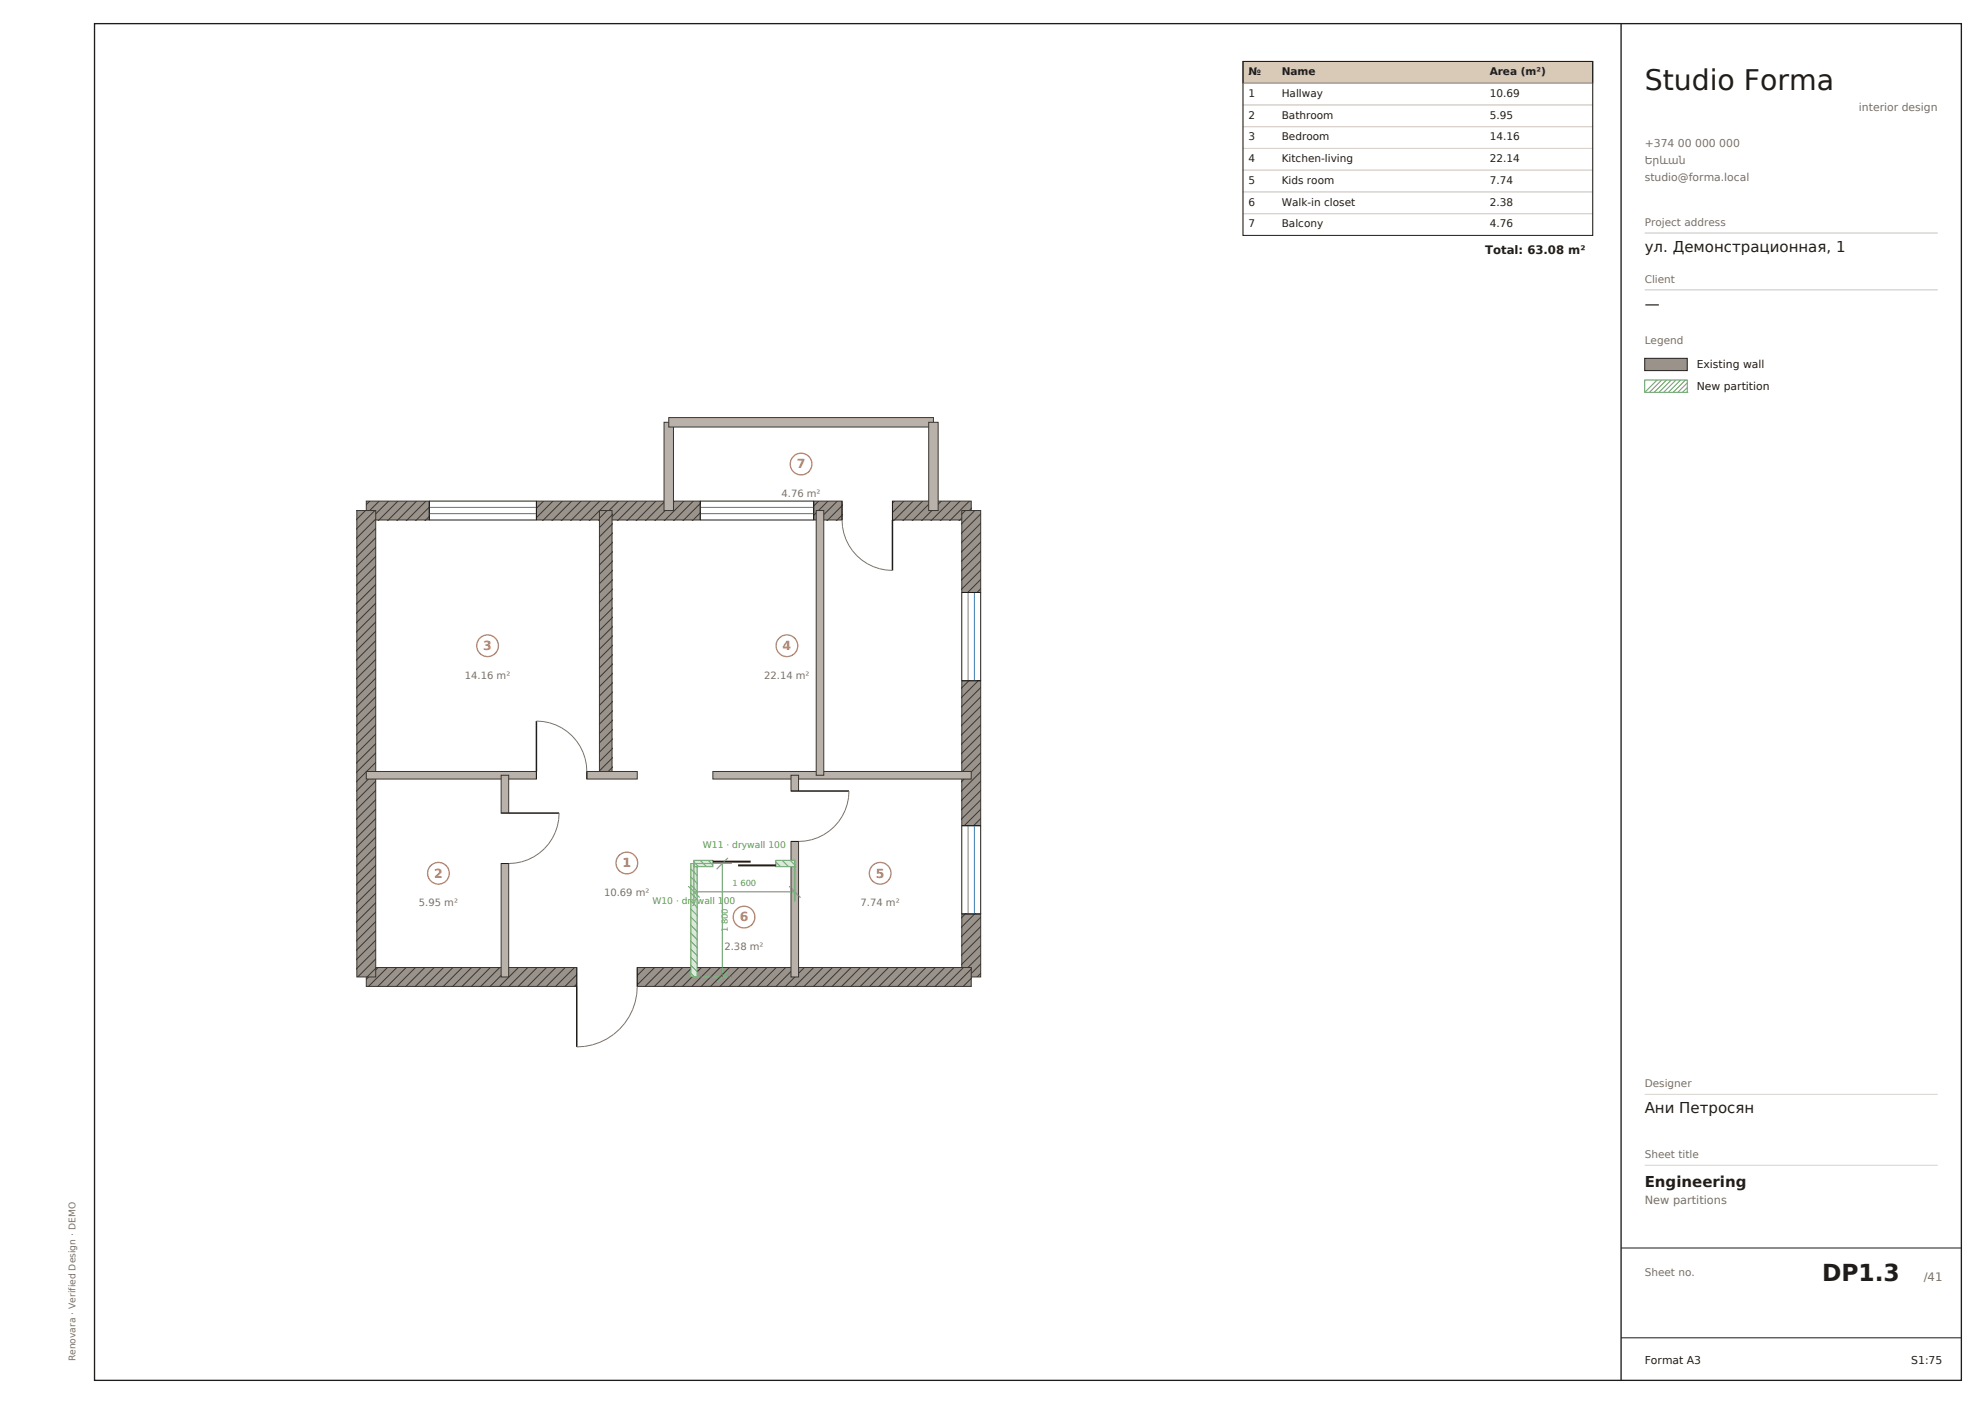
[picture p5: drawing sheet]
<svg xmlns="http://www.w3.org/2000/svg" width="420mm" height="297mm" viewBox="0 0 420 297" stroke-linecap="round" stroke-linejoin="round" font-family="sans-serif">
<path d="M77.5 106h13.3v4h-13.3z" fill-rule="evenodd" fill="#9a938c" stroke="#3b3631" stroke-width=".21"/>
<path d="M78.3 106l-.9 .8M80.3 106l-2.9 2.8M82.3 106l-4.1 4.1M84.2 106l-4.1 4.1M86.2 106l-4.1 4.1M88.2 106l-4.1 4.1M90.2 106l-4.1 4.1M90.9 109.2l-.9 .9M90.9 107.2l-2.8 2.9" fill="none" stroke="#3b3631" stroke-width=".21"/>
<path d="M113.5 106h34.7v4h-34.7z" fill-rule="evenodd" fill="#9a938c" stroke="#3b3631" stroke-width=".21"/>
<g fill="none" stroke="#3b3631" stroke-width=".21">
<path d="M115.1 106l-1.6 1.6M117 106l-3.5 3.5M119 106l-4.1 4.1M121 106l-4.1 4.1M123 106l-4.1 4.1M125 106l-4.1 4.1M126.9 106l-4.1 4.1M128.9 106l-4.1 4.1M130.9 106l-4.1 4.1M132.9 106l-4.1 4.1M134.9 106l-4.1 4.1M136.8 106l-4.1 4.1"/>
<path d="M138.8 106l-4.1 4.1M140.8 106l-4.1 4.1M142.8 106l-4.1 4.1M144.8 106l-4.1 4.1M146.7 106l-4.1 4.1M148.2 108.4l-1.6 1.7M148.2 106.5l-3.6 3.6"/>
</g>
<path d="M172.2 106h6v4h-6z" fill-rule="evenodd" fill="#9a938c" stroke="#3b3631" stroke-width=".21"/>
<path d="M173.3 106l-1.2 1.1M175.2 106l-3.1 3.1M177.2 106l-4.1 4.1M178.2 108.9l-1.1 1.2M178.2 106.9l-3.1 3.2" fill="none" stroke="#3b3631" stroke-width=".21"/>
<path d="M188.8 106h16.7v4h-16.7z" fill-rule="evenodd" fill="#9a938c" stroke="#3b3631" stroke-width=".21"/>
<path d="M189.3 106l-.5 .5M191.3 106l-2.5 2.5M193.3 106l-4.1 4.1M195.3 106l-4.1 4.1M197.2 106l-4.1 4.1M199.2 106l-4.1 4.1M201.2 106l-4.1 4.1M203.2 106l-4.1 4.1M205.2 106l-4.1 4.1M205.6 109.5l-.6 .6M205.6 107.5l-2.6 2.6" fill="none" stroke="#3b3631" stroke-width=".21"/>
<path d="M203.5 108h4v17.3h-4z" fill-rule="evenodd" fill="#9a938c" stroke="#3b3631" stroke-width=".21"/>
<path d="M204.3 108l-.8 .8M206.3 108l-2.8 2.8M207.6 118.6l-4.1 4.1M207.6 116.6l-4.1 4.1M207.6 114.6l-4.1 4.1M207.6 112.6l-4.1 4.1M207.6 110.7l-4.1 4.1M207.6 108.7l-4.1 4.1M207.6 124.5l-.9 .9M207.6 122.5l-2.9 2.9M207.6 120.6l-4.1 4.1" fill="none" stroke="#3b3631" stroke-width=".21"/>
<path d="M203.5 144h4v30.7h-4z" fill-rule="evenodd" fill="#9a938c" stroke="#3b3631" stroke-width=".21"/>
<g fill="none" stroke="#3b3631" stroke-width=".21">
<path d="M205 143.9l-1.5 1.6M207 143.9l-3.5 3.6M207.6 159.3l-4.1 4.1M207.6 157.3l-4.1 4.1M207.6 155.3l-4.1 4.1M207.6 153.3l-4.1 4.1M207.6 151.3l-4.1 4.1M207.6 149.4l-4.1 4.1M207.6 147.4l-4.1 4.1M207.6 145.4l-4.1 4.1M207.6 173.1l-1.6 1.6M207.6 171.1l-3.6 3.6"/>
<path d="M207.6 169.2l-4.1 4.1M207.6 167.2l-4.1 4.1M207.6 165.2l-4.1 4.1M207.6 163.2l-4.1 4.1M207.6 161.2l-4.1 4.1"/>
</g>
<path d="M203.5 193.3h4v13.4h-4z" fill-rule="evenodd" fill="#9a938c" stroke="#3b3631" stroke-width=".21"/>
<path d="M204.3 193.3l-.8 .8M206.3 193.3l-2.8 2.8M207.6 199.9l-4.1 4.1M207.6 197.9l-4.1 4.2M207.6 196l-4.1 4.1M207.6 194l-4.1 4.1M207.6 205.9l-.9 .8M207.6 203.9l-2.9 2.8M207.6 201.9l-4.1 4.1" fill="none" stroke="#3b3631" stroke-width=".21"/>
<path d="M134.8 204.7h70.7v4h-70.7z" fill-rule="evenodd" fill="#9a938c" stroke="#3b3631" stroke-width=".21"/>
<g fill="none" stroke="#3b3631" stroke-width=".21">
<path d="M136.6 204.6l-1.8 1.8M138.6 204.6l-3.8 3.8M140.5 204.6l-4.1 4.1M142.5 204.6l-4.1 4.1M144.5 204.6l-4.1 4.1M146.5 204.6l-4.1 4.1M148.5 204.6l-4.1 4.1M150.4 204.6l-4.1 4.1M152.4 204.6l-4.1 4.1M154.4 204.6l-4.1 4.1M156.4 204.6l-4.1 4.1M158.4 204.6l-4.1 4.1"/>
<path d="M160.3 204.6l-4.1 4.1M162.3 204.6l-4.1 4.1M164.3 204.6l-4.1 4.1M166.3 204.6l-4.1 4.1M168.3 204.6l-4.1 4.1M170.2 204.6l-4.1 4.1M172.2 204.6l-4.1 4.1M174.2 204.6l-4.1 4.1M176.2 204.6l-4.1 4.1M178.2 204.6l-4.1 4.1M180.1 204.6l-4.1 4.1M182.1 204.6l-4.1 4.1"/>
<path d="M184.1 204.6l-4.1 4.1M186.1 204.6l-4.1 4.1M188.1 204.6l-4.1 4.1M190 204.6l-4.1 4.1M192 204.6l-4.1 4.1M194 204.6l-4.1 4.1M196 204.6l-4.1 4.1M198 204.6l-4.1 4.1M199.9 204.6l-4.1 4.1M201.9 204.6l-4.1 4.1M203.9 204.6l-4.1 4.1M205.6 206.9l-1.8 1.8"/>
<path d="M205.6 204.9l-3.8 3.8"/>
</g>
<path d="M77.5 204.7h44.5v4h-44.5z" fill-rule="evenodd" fill="#9a938c" stroke="#3b3631" stroke-width=".21"/>
<g fill="none" stroke="#3b3631" stroke-width=".21">
<path d="M78.1 204.6l-.7 .6M80 204.6l-2.6 2.6M82 204.6l-4.1 4.1M84 204.6l-4.1 4.1M86 204.6l-4.1 4.1M88 204.6l-4.1 4.1M89.9 204.6l-4.1 4.1M91.9 204.6l-4.1 4.1M93.9 204.6l-4.1 4.1M95.9 204.6l-4.1 4.1M97.9 204.6l-4.1 4.1M99.8 204.6l-4.1 4.1"/>
<path d="M101.8 204.6l-4.1 4.1M103.8 204.6l-4.1 4.1M105.8 204.6l-4.1 4.1M107.8 204.6l-4.1 4.1M109.7 204.6l-4.1 4.1M111.7 204.6l-4.1 4.1M113.7 204.6l-4.1 4.1M115.7 204.6l-4.1 4.1M117.7 204.6l-4.1 4.1M119.6 204.6l-4.1 4.1M121.6 204.6l-4.1 4.1M122.1 208.1l-.6 .6"/>
<path d="M122.1 206.1l-2.6 2.6"/>
</g>
<path d="M75.5 108h4v98.7h-4z" fill-rule="evenodd" fill="#9a938c" stroke="#3b3631" stroke-width=".21"/>
<g fill="none" stroke="#3b3631" stroke-width=".21">
<path d="M77.4 108l-2 1.9M79.4 108l-4 3.9M79.5 119.6l-4.1 4.1M79.5 115.7l-4.1 4.1M79.5 109.7l-4.1 4.1M79.5 117.7l-4.1 4.1M79.5 113.7l-4.1 4.1M79.5 111.7l-4.1 4.1M79.5 139.4l-4.1 4.1M79.5 137.5l-4.1 4.1M79.5 135.5l-4.1 4.1M79.5 133.5l-4.1 4.1"/>
<path d="M79.5 131.5l-4.1 4.1M79.5 129.5l-4.1 4.1M79.5 127.6l-4.1 4.1M79.5 125.6l-4.1 4.1M79.5 123.6l-4.1 4.1M79.5 121.6l-4.1 4.1M79.5 159.2l-4.1 4.1M79.5 157.3l-4.1 4.1M79.5 155.3l-4.1 4.1M79.5 153.3l-4.1 4.1M79.5 151.3l-4.1 4.1M79.5 147.4l-4.1 4.1"/>
<path d="M79.5 145.4l-4.1 4.1M79.5 143.4l-4.1 4.1M79.5 141.4l-4.1 4.1M79.5 149.3l-4.1 4.1M79.5 179l-4.1 4.1M79.5 177.1l-4.1 4.1M79.5 175.1l-4.1 4.1M79.5 173.1l-4.1 4.1M79.5 171.1l-4.1 4.1M79.5 169.1l-4.1 4.1M79.5 167.2l-4.1 4.1M79.5 165.2l-4.1 4.1"/>
<path d="M79.5 163.2l-4.1 4.1M79.5 161.2l-4.1 4.1M79.5 198.8l-4.1 4.1M79.5 196.9l-4.1 4.1M79.5 194.9l-4.1 4.1M79.5 192.9l-4.1 4.1M79.5 190.9l-4.1 4.1M79.5 188.9l-4.1 4.1M79.5 187l-4.1 4.1M79.5 185l-4.1 4.1M79.5 183l-4.1 4.1M79.5 181l-4.1 4.1"/>
<path d="M79.5 204.8l-1.9 1.9M79.5 202.8l-3.9 3.9M79.5 200.8l-4.1 4.1"/>
</g>
<path d="M126.8 108h2.7v56h-2.7z" fill-rule="evenodd" fill="#9a938c" stroke="#3b3631" stroke-width=".21"/>
<g fill="none" stroke="#3b3631" stroke-width=".21">
<path d="M128.5 108l-1.7 1.7M129.5 118.8l-2.7 2.7M129.5 116.8l-2.7 2.8M129.5 114.8l-2.7 2.8M129.5 112.8l-2.7 2.8M129.5 110.9l-2.7 2.7M129.5 108.9l-2.7 2.7M129.5 138.6l-2.7 2.7M129.5 136.6l-2.7 2.8M129.5 134.6l-2.7 2.8M129.5 132.6l-2.7 2.8M129.5 130.7l-2.7 2.7"/>
<path d="M129.5 128.7l-2.7 2.7M129.5 126.7l-2.7 2.8M129.5 124.7l-2.7 2.8M129.5 122.7l-2.7 2.8M129.5 120.8l-2.7 2.7M129.5 158.4l-2.7 2.7M129.5 156.4l-2.7 2.8M129.5 154.4l-2.7 2.8M129.5 152.4l-2.7 2.8M129.5 150.5l-2.7 2.7M129.5 148.5l-2.7 2.7M129.5 146.5l-2.7 2.8"/>
<path d="M129.5 144.5l-2.7 2.8M129.5 142.5l-2.7 2.8M129.5 140.6l-2.7 2.7M129.5 162.3l-1.7 1.7M129.5 160.4l-2.7 2.7"/>
</g>
<g fill="#b9b2aa" stroke="#3b3631" stroke-width=".21">
<path d="M77.5 163.2h36v1.6h-36z" fill-rule="evenodd"/>
<path d="M124.2 163.2h10.6v1.6h-10.6z" fill-rule="evenodd"/>
<path d="M150.8 163.2h54.7v1.6h-54.7z" fill-rule="evenodd"/>
<path d="M172.7 108h1.6v56h-1.6z" fill-rule="evenodd"/>
<path d="M106 164h1.6v8h-1.6z" fill-rule="evenodd"/>
<path d="M106 182.7h1.6v24h-1.6z" fill-rule="evenodd"/>
<path d="M167.4 164h1.6v3.3h-1.6z" fill-rule="evenodd"/>
<path d="M167.4 178h1.6v28.7h-1.6z" fill-rule="evenodd"/>
</g>
<path d="M146.2 182.7h1.3v24h-1.3z" fill-rule="evenodd" fill="#dcefd5" stroke="#5f9f4f" stroke-width=".21"/>
<g fill="none" stroke="#5f9f4f" stroke-width=".21">
<path d="M146.1 199l1.4 1.5M146.1 197.3l1.4 1.5M146.1 195.6l1.4 1.5M146.1 193.9l1.4 1.5M146.1 192.3l1.4 1.4M146.1 190.6l1.4 1.4M146.1 188.9l1.4 1.4M146.1 187.2l1.4 1.4M146.1 185.5l1.4 1.4M146.1 183.8l1.4 1.4M146.7 182.6l.8 .9M146.1 205.8l.9 .9"/>
<path d="M146.1 204.1l1.4 1.5M146.1 202.4l1.4 1.5M146.1 200.7l1.4 1.5"/>
</g>
<path d="M146.8 182h4v1.3h-4z" fill-rule="evenodd" fill="#dcefd5" stroke="#5f9f4f" stroke-width=".21"/>
<path d="M146.8 182.3l1.1 1.1M148.1 181.9l1.5 1.5M149.8 181.9l1.1 1.1" fill="none" stroke="#5f9f4f" stroke-width=".21"/>
<path d="M164.2 182h4v1.3h-4z" fill-rule="evenodd" fill="#dcefd5" stroke="#5f9f4f" stroke-width=".21"/>
<path d="M164.1 182.3l1.1 1.1M165.4 181.9l1.5 1.5M167.1 181.9l1.1 1.1" fill="none" stroke="#5f9f4f" stroke-width=".21"/>
<g fill="#b9b2aa" stroke="#3b3631" stroke-width=".21">
<path d="M140.5 89.3h2v18.7h-2z" fill-rule="evenodd"/>
<path d="M141.5 88.3h56v2h-56z" fill-rule="evenodd"/>
<path d="M196.5 89.3h2v18.7h-2z" fill-rule="evenodd"/>
</g>
<path d="M188.8 110v10.7M113.5 152.5v10.7M107.6 172h10.7M169 167.3h10.6M122 208.7v12.8" fill="none" stroke="#1f1d1b" stroke-width=".32"/>
<path d="M178.2 110a10.7 10.7 0 0 0 10.6 10.7M113.5 152.5a10.7 10.7 0 0 1 10.7 10.7M118.3 172a10.7 10.7 0 0 1-10.7 10.7M179.6 167.3a10.7 10.7 0 0 1-10.6 10.7M134.8 208.7a12.8 12.8 0 0 1-12.8 12.8" fill="none" stroke="#7a7068" stroke-width=".21"/>
<g fill="none" stroke="#1f1d1b" stroke-width=".21">
<path d="M90.8 106h22.7v4h-22.7zM148.2 106h24v4h-24zM178.2 106v4M188.8 106v4M203.5 125.3h4v18.7h-4zM106 172h1.6M113.5 163.2v1.6M124.2 163.2v1.6M167.4 167.3h1.6M167.4 178h1.6M203.5 174.7h4v18.6h-4zM106 182.7h1.6"/>
<path d="M122 204.7v4M134.8 204.7v4"/>
</g>
<path d="M150.8 182.3h8M156.2 183.1h8" fill="none" stroke="#1f1d1b" stroke-width=".42"/>
<path d="M90.8 108.7h22.7M90.8 107.3h22.7M148.2 108.7h24M148.2 107.3h24M204.8 125.3v18.7M206.2 125.3v18.7M204.8 174.7v18.6M206.2 174.7v18.6" fill="none" stroke="#3d7fb5" stroke-width=".21"/>
<path d="M145.6 187.5l2.4 2.4M146.8 188.7h21.4M152.8 182.7v24M154 181.5l-2.4 2.4M154.8 182.7h-8v8M167 187.5l2.4 2.4M168.2 182.7v8M146.8 206.7h8M154 205.5l-2.4 2.4" fill="none" stroke="#5f9f4f" stroke-width=".21"/>
<g fill="#fff" stroke="#c97f63" stroke-width=".28">
<circle cx="132.6" cy="182.6" r="2.29"/>
<circle cx="92.8" cy="184.7" r="2.29"/>
<circle cx="103.2" cy="136.6" r="2.29"/>
<circle cx="166.5" cy="136.6" r="2.29"/>
<circle cx="186.2" cy="184.7" r="2.29"/>
<circle cx="157.4" cy="194" r="2.29"/>
<circle cx="169.5" cy="98.2" r="2.29"/>
</g>
<path d="M263 13h74v4.6h-74z" fill-rule="evenodd" fill="#d9c9b7" stroke="#1f1d1b" stroke-width=".21"/>
<path d="M263 17.6h74v4.6h-74zM263 22.2h74v4.6h-74zM263 26.8h74v4.6h-74zM263 31.4h74v4.6h-74zM263 36h74v4.6h-74zM263 40.6h74v4.6h-74zM263 45.2h74v4.6h-74z" fill="none" stroke="#d8d2ca" stroke-width=".21"/>
<path d="M263 13h74v36.8h-74z" fill="none" stroke="#1f1d1b" stroke-width=".21"/>
<path d="M20 5h395v287h-395zM343 5v287" fill="none" stroke="#1f1d1b" stroke-width=".28"/>
<path d="M348 49.3h62M348 61.3h62" fill="none" stroke="#d8d2ca" stroke-width=".28"/>
<path d="M348 75.8h9v2.6h-9z" fill-rule="evenodd" fill="#9a938c" stroke="#1f1d1b" stroke-width=".21"/>
<path d="M348 80.4h9v2.6h-9zM350.6 80.4l-2.6 2.6M351.6 80.4l-2.6 2.6M352.6 80.4l-2.6 2.6M353.6 80.4l-2.6 2.6M354.6 80.4l-2.6 2.6M355.6 80.4l-2.6 2.6M356.6 80.4l-2.6 2.6M357 83h.1M357 81l-2 2M357 82l-1 1" fill="none" stroke="#5f9f4f" stroke-width=".21"/>
<path d="M348 231.5h62M348 246.5h62" fill="none" stroke="#d8d2ca" stroke-width=".21"/>
<path d="M343 264h72M343 283h72" fill="none" stroke="#1f1d1b" stroke-width=".21"/>
<text font-size="6" fill="#1f1d1b" x="348" y="19">Studio Forma</text>
<text font-size="4.9" fill="#1f1d1b" x="385.5" y="271">DP1.3</text>
<g font-size="3.2" fill="#1f1d1b">
<text x="348" y="53.3">ул. Демонстрационная, 1</text>
<text x="348" y="65.3">—</text>
<text x="348" y="235.5">Ани Петросян</text>
<text x="348" y="251">Engineering</text>
</g>
<g font-size="2.6" fill="#c97f63">
<text x="168.6" y="99.1">7</text>
<text x="102.2" y="137.5">3</text>
<text x="165.6" y="137.5">4</text>
<text x="91.8" y="185.7">2</text>
<text x="131.7" y="183.5">1</text>
<text x="185.3" y="185.7">5</text>
<text x="156.5" y="194.9">6</text>
</g>
<text font-size="2.5" fill="#1f1d1b" x="314.3" y="53.8">Total: 63.08 m²</text>
<text font-size="2.5" fill="#7a7068" x="407" y="271">/41</text>
<text font-size="2.4" fill="#7a7068" x="348" y="254.6">New partitions</text>
<g font-size="2.3" fill="#7a7068">
<text x="393.3" y="23.5">interior design</text>
<text x="348" y="31">+374 00 000 000</text>
<text x="348" y="34.6">Երևան</text>
<text x="348" y="38.2">studio@forma.local</text>
</g>
<g font-size="2.3" fill="#1f1d1b">
<text x="359" y="77.8">Existing wall</text>
<text x="359" y="82.4">New partition</text>
<text x="348" y="288.5">Format A3</text>
<text x="404.4" y="288.5">S1:75</text>
</g>
<g font-size="2.2" fill="#1f1d1b">
<text x="264.2" y="15.9">№</text>
<text x="271.2" y="15.9">Name</text>
<text x="315.2" y="15.9">Area (m²)</text>
<text x="264.2" y="20.5">1</text>
<text x="271.2" y="20.5">Hallway</text>
<text x="315.2" y="20.5">10.69</text>
<text x="264.2" y="25.1">2</text>
<text x="264.2" y="29.7">3</text>
<text x="271.2" y="25.1">Bathroom</text>
<text x="271.2" y="29.7">Bedroom</text>
<text x="315.2" y="25.1">5.95</text>
<text x="315.2" y="29.7">14.16</text>
<text x="264.2" y="34.3">4</text>
<text x="271.2" y="34.3">Kitchen-living</text>
<text x="315.2" y="34.3">22.14</text>
<text x="264.2" y="38.9">5</text>
<text x="271.2" y="38.9">Kids room</text>
<text x="315.2" y="38.9">7.74</text>
<text x="264.2" y="43.5">6</text>
<text x="271.2" y="43.5">Walk-in closet</text>
<text x="315.2" y="43.5">2.38</text>
<text x="264.2" y="48.1">7</text>
<text x="271.2" y="48.1">Balcony</text>
<text x="315.2" y="48.1">4.76</text>
</g>
<g font-size="2.2" fill="#7a7068">
<text x="348" y="47.8">Project address</text>
<text x="348" y="59.8">Client</text>
<text x="348" y="72.8">Legend</text>
<text x="348" y="230">Designer</text>
<text x="348" y="245">Sheet title</text>
<text x="348" y="270">Sheet no.</text>
</g>
<g font-size="2.1" fill="#7a7068">
<text x="165.4" y="105.1">4.76 m²</text>
<text x="98.3" y="143.5">14.16 m²</text>
<text x="161.7" y="143.5">22.14 m²</text>
<text x="88.6" y="191.7">5.95 m²</text>
<text x="127.8" y="189.5">10.69 m²</text>
<text x="182.1" y="191.7">7.74 m²</text>
<text x="153.3" y="200.9">2.38 m²</text>
</g>
<g font-size="1.9" fill="#5f9f4f">
<text x="148.7" y="179.3">W11 · drywall 100</text>
<text x="138" y="191.3">W10 · drywall 100</text>
</g>
<text font-size="1.9" fill="#7a7068" x="16" y="288" transform="rotate(-90 16 288)">Renovara · Verified Design · DEMO</text>
<g font-size="1.8" fill="#5f9f4f">
<text x="155" y="187.5">1 600</text>
<text x="154" y="197.2" transform="rotate(-90 154 197.2)">1 800</text>
</g>
</svg>
